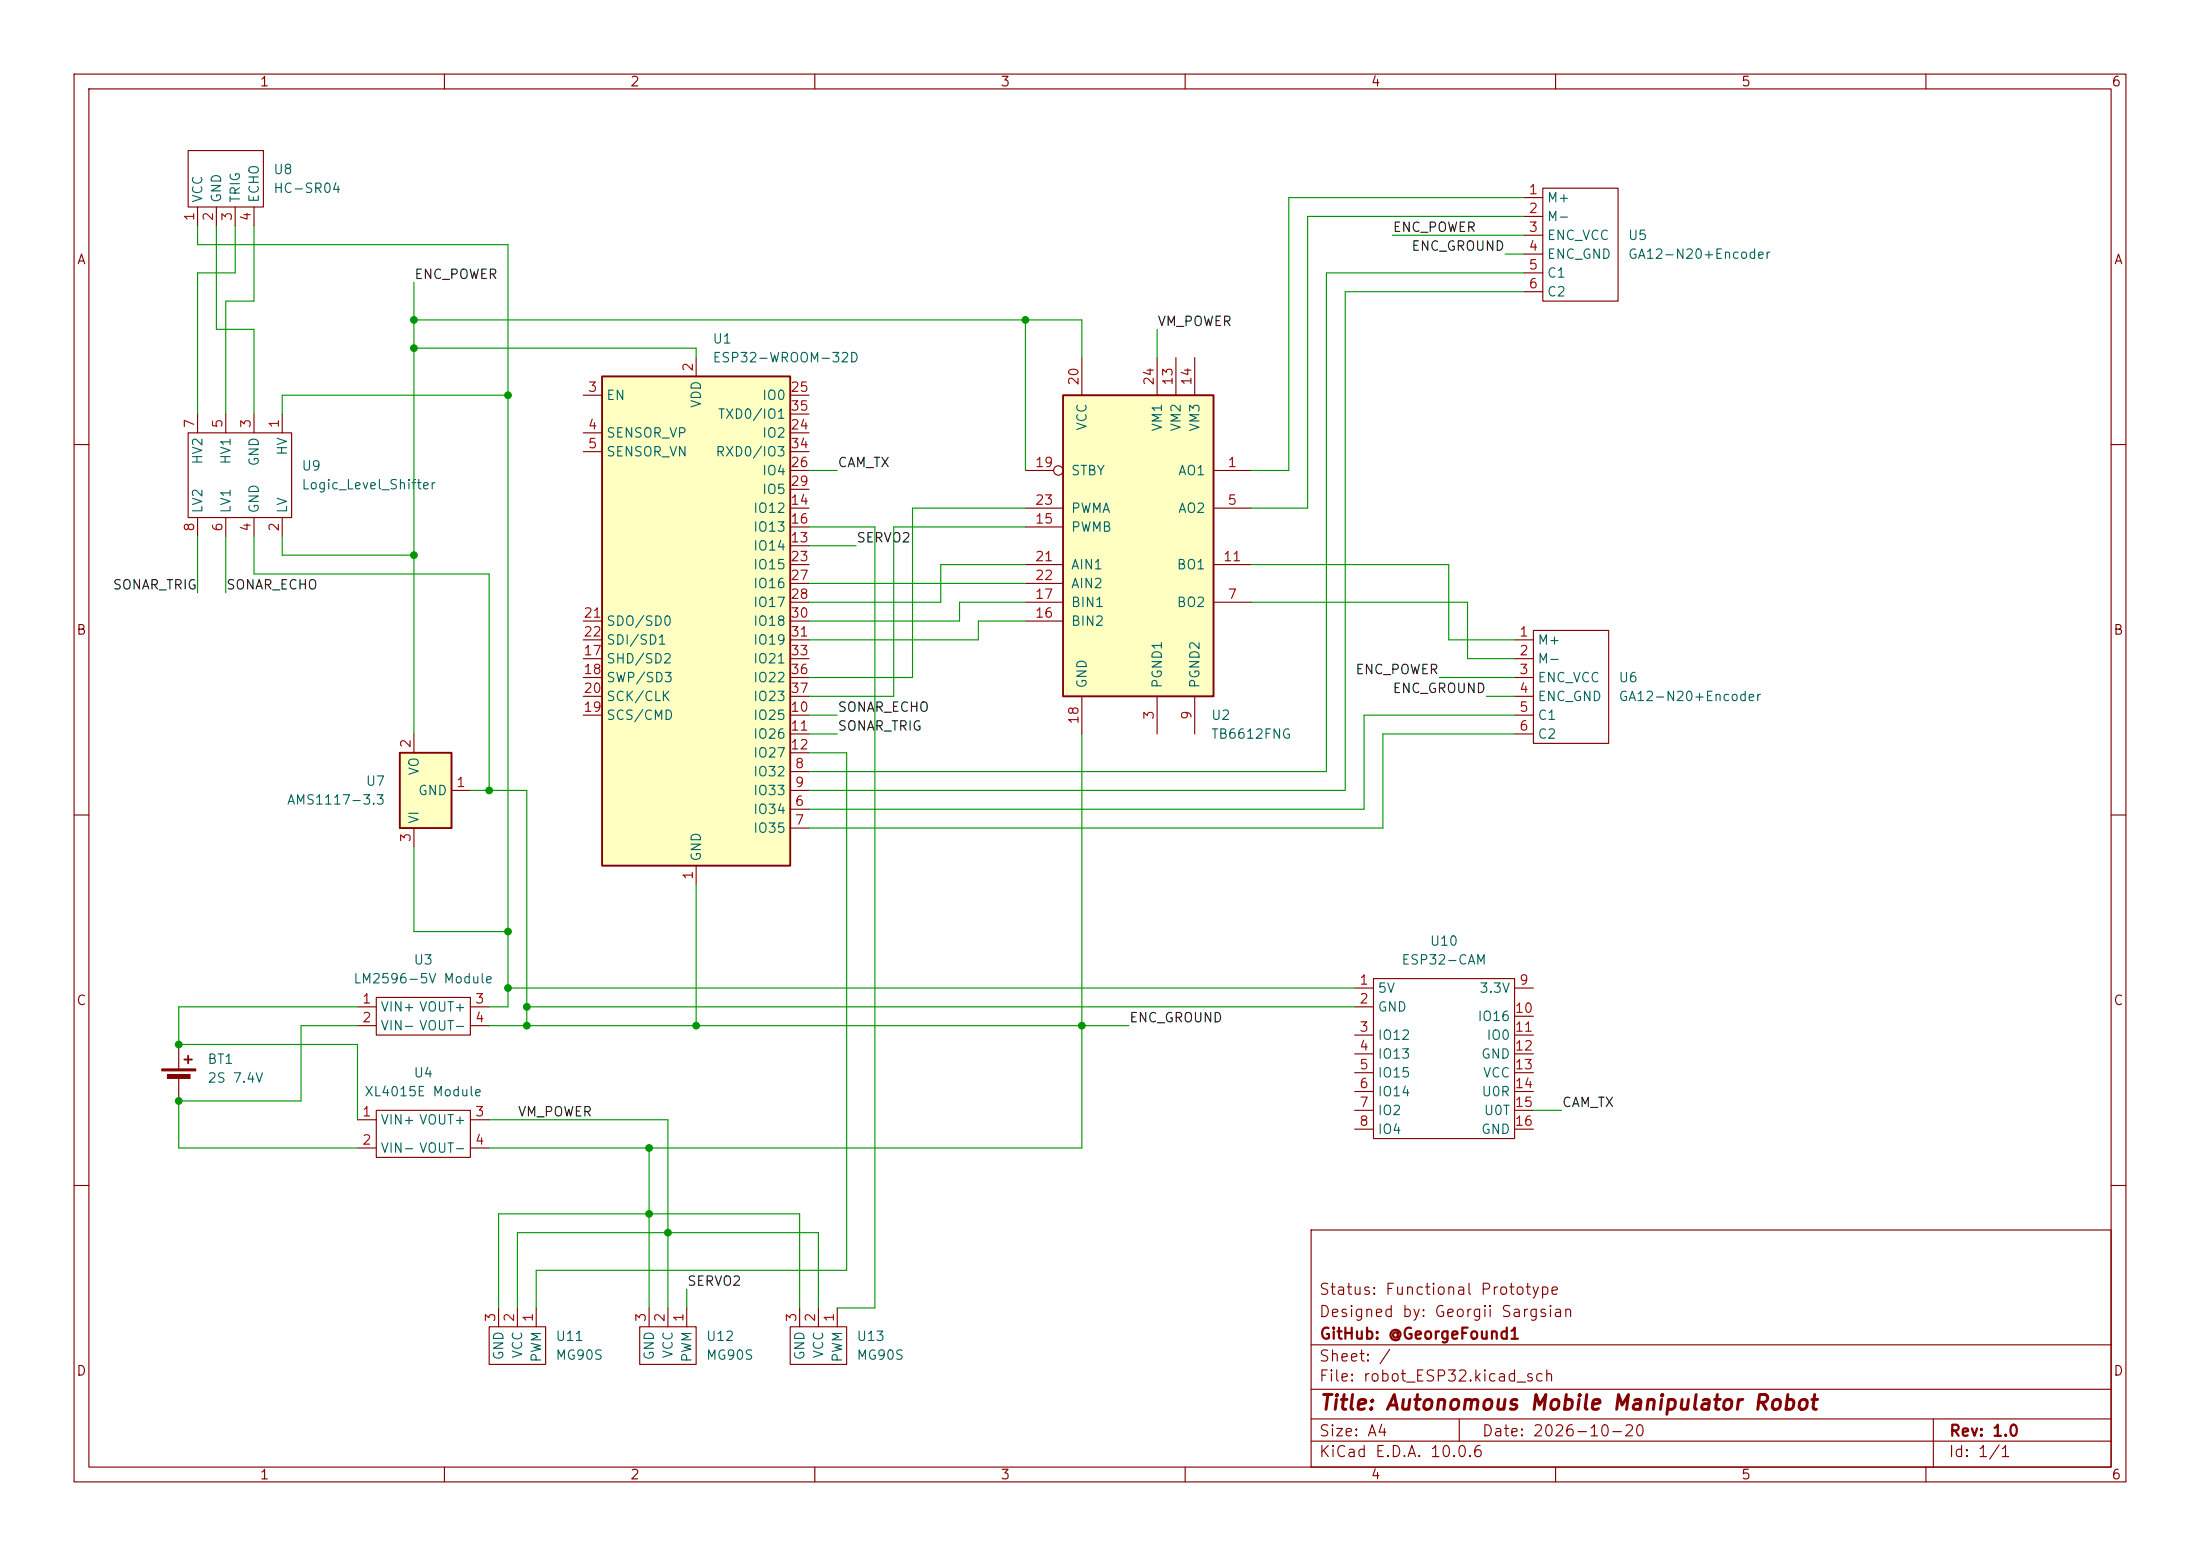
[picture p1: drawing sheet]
<svg xmlns="http://www.w3.org/2000/svg" width="297mm" height="210mm" viewBox="0 0 297 210" stroke-linecap="round" stroke-linejoin="round" font-family="sans-serif">
<g fill="none" stroke="#840000" stroke-width=".15">
<path d="M10 10h277v190h-277zM12 12h273v186h-273zM60 10v2M110 10v2M160 10v2M210 10v2M260 10v2M10 60h2M285 60h2M10 110h2M285 110h2M48.3 151.1h2.5"/>
<path d="M48.3 154.9h2.5M50.8 149.9h12.7v6.3h-12.7zM63.5 151.1h2.5M63.5 154.9h2.5M10 160h2M177 166h108v32h-108zM285 160h2M60 198v2M110 198v2M160 198v2M177 194.5h108M177 191.5h108"/>
<path d="M177 187.5h108M177 181.5h108M197 191.5v3M210 198v2M260 198v2M261 191.5v6.5"/>
</g>
<path d="M81.3 50.8h25.4v66h-25.4z" fill="#ffffc2"/>
<path d="M81.3 50.8h25.4v66h-25.4z" fill="none" stroke="#840000" stroke-width=".25"/>
<g fill="none" stroke="#840000" stroke-width=".15">
<path d="M78.7 53.3h2.6M78.7 58.4h2.6M94 48.3v2.5M106.7 53.3h2.5M106.7 58.4h2.5M106.7 55.9h2.5M78.7 61h2.6M106.7 61h2.5M106.7 73.7h2.5M106.7 68.6h2.5M106.7 71.1h2.5M106.7 76.2h2.5"/>
<path d="M106.7 63.5h2.5M106.7 78.7h2.5M106.7 66h2.5M78.7 96.5h2.6M78.7 88.9h2.6M78.7 91.4h2.6M78.7 94h2.6M78.7 83.8h2.6M78.7 86.4h2.6M106.7 96.5h2.5M106.7 99.1h2.5M106.7 88.9h2.5"/>
<path d="M106.7 91.4h2.5M106.7 94h2.5M106.7 83.8h2.5M106.7 86.4h2.5M106.7 81.3h2.5M94 116.8v2.6M106.7 109.2h2.5M106.7 111.8h2.5M106.7 104.1h2.5M106.7 106.7h2.5M106.7 101.6h2.5M48.3 135.9h2.5"/>
<path d="M48.3 138.4h2.5M50.8 134.6h12.7v5.1h-12.7zM63.5 135.9h2.5M63.5 138.4h2.5M182.9 133.4h2.5M182.9 135.9h2.5M182.9 139.7h2.5M185.4 132.1h19.1v21.6h-19.1zM204.5 133.4h2.5M204.5 139.7h2.5M204.5 137.2h2.5M182.9 142.2h2.5"/>
<path d="M182.9 144.8h2.5M182.9 147.3h2.5M182.9 149.9h2.5M182.9 152.4h2.5M204.5 142.2h2.5M204.5 144.8h2.5M204.5 147.3h2.5M204.5 149.9h2.5M204.5 152.4h2.5"/>
</g>
<path d="M54 101.6h7v10.2h-7z" fill="#ffffc2"/>
<path d="M54 101.6h7v10.2h-7zM24.9 143h1M25.4 142.5v1" fill="none" stroke="#840000" stroke-width=".25"/>
<g fill="none" stroke="#840000" stroke-width=".15">
<path d="M25.4 20.3h10.2v7.6h-10.2zM26.7 27.9v2.6M29.2 27.9v2.6M31.7 27.9v2.6M34.3 27.9v2.6M25.4 58.4h14v11.5h-14zM26.7 55.9v2.5M30.5 55.9v2.5M34.3 55.9v2.5M38.1 55.9v2.5M26.7 69.9v2.5M30.5 69.9v2.5"/>
<path d="M34.3 69.9v2.5M38.1 69.9v2.5M55.9 99.1v2.5M55.9 111.8v2.5M61 106.7h2.5M24.1 141v3.3M24.1 145.3v3.3"/>
</g>
<g fill="#840000" stroke="#840000" stroke-width=".15">
<path d="M21.8 144.3h4.6v.2h-4.6z"/>
<path d="M22.6 145h3.1v.5h-3.1z"/>
</g>
<path d="M143.5 53.3h20.3v40.7h-20.3z" fill="#ffffc2"/>
<path d="M143.5 53.3h20.3v40.7h-20.3z" fill="none" stroke="#840000" stroke-width=".25"/>
<g fill="none" stroke="#840000" stroke-width=".15">
<path d="M205.7 26.7h2.6M205.7 29.2h2.6M205.7 31.8h2.6M205.7 34.3h2.6M205.7 36.8h2.6M205.7 39.4h2.6M208.3 25.4h10.1v15.2h-10.1zM146 48.3v5M156.2 48.3v5M158.7 48.3v5M161.3 48.3v5M138.4 63.5h3.8"/>
<path d="M138.4 68.6h5.1M138.4 76.2h5.1M138.4 71.1h5.1M138.4 78.7h5.1M163.8 63.5h5.1M163.8 68.6h5.1M163.8 76.2h5.1M138.4 81.3h5.1M138.4 83.8h5.1M146 94v5.1M156.2 94v5.1M161.3 94v5.1"/>
<path d="M163.8 81.3h5.1M204.5 86.4h2.5M204.5 88.9h2.5M204.5 91.4h2.5M204.5 94h2.5M204.5 96.5h2.5M204.5 99.1h2.5M207 85.1h10.2v15.2h-10.2zM66 179.1h7.7v5.1h-7.7zM67.3 176.5v2.6M69.8 176.5v2.6M72.4 176.5v2.6"/>
<path d="M86.4 179.1h7.6v5.1h-7.6zM87.6 176.5v2.6M90.2 176.5v2.6M92.7 176.5v2.6M106.7 179.1h7.6v5.1h-7.6zM107.9 176.5v2.6M110.5 176.5v2.6M113 176.5v2.6"/>
<circle cx="142.9" cy="63.5" r=".63"/>
</g>
<g fill="none" stroke="#009600" stroke-width=".15">
<path d="M26.7 30.5v2.5h41.9v102.9h-2.6M29.2 30.5v14h5.1v11.4M31.7 30.5v6.3h-5v19.1M34.3 30.5v10.1h-3.8v15.3M55.9 38.1v61M188 31.8h17.7M203.2 34.3h2.5M205.7 39.4h-24.1v67.3h-72.4M205.7 29.2h-29.2v39.4h-7.6M205.7 36.8h-26.6v67.3h-69.9M205.7 26.7h-31.7v36.8h-5.1M55.9 43.2h90.1v5.1"/>
<path d="M55.9 47h38.1v1.3M68.6 53.3h-30.5v2.6M138.4 43.2v20.3M156.2 44.5v3.8M26.7 72.4v7.6M30.5 72.4v7.6M34.3 72.4v5.1h31.7v29.2M38.1 72.4v2.5h17.8M109.2 71.1h8.9v105.4h-5.1M109.2 63.5h3.8M109.2 78.7h29.2M109.2 73.7h6.4"/>
<path d="M138.4 71.1h-17.8v22.9h-11.4M138.4 76.2h-11.4v5.1h-17.8M138.4 68.6h-15.2v22.8h-14M168.9 76.2h26.7v10.2h8.9M109.2 99.1h3.8M109.2 96.5h3.8M138.4 81.3h-8.9v2.5h-20.3M138.4 83.8h-6.3v2.6h-22.9M146 99.1v55.8h-80M168.9 81.3h29.2v7.6h6.4M194.3 91.4h10.2M200.7 94h3.8"/>
<path d="M204.5 96.5h-20.4v12.7h-74.9M204.5 99.1h-17.8v12.7h-77.5M55.9 114.3v11.4h12.7M63.5 106.7h7.6v31.7M94 119.4v19M109.2 101.6h5.1v69.9h-41.9v5M48.3 138.4h-7.7v10.2h-16.5v6.3h24.2M48.3 135.9h-24.2v5.1h24.2v10.1M66 138.4h86.4M68.6 133.4h114.3M71.1 135.9h111.8M66 151.1h24.2v25.4"/>
<path d="M87.6 154.9v21.6M207 149.9h3.8M67.3 176.5v-12.7h40.6v12.7M69.8 176.5v-10.1h40.7v10.1M92.7 174v2.5"/>
</g>
<g fill="#009600" stroke="#009600" stroke-width=".14">
<circle cx="24.1" cy="141" r=".46"/>
<circle cx="24.1" cy="148.6" r=".46"/>
<circle cx="68.6" cy="125.7" r=".46"/>
<circle cx="68.6" cy="133.4" r=".46"/>
<circle cx="71.1" cy="138.4" r=".46"/>
<circle cx="71.1" cy="135.9" r=".46"/>
<circle cx="94" cy="138.4" r=".46"/>
<circle cx="146" cy="138.4" r=".46"/>
<circle cx="66" cy="106.7" r=".46"/>
<circle cx="55.9" cy="74.9" r=".46"/>
<circle cx="55.9" cy="43.2" r=".46"/>
<circle cx="68.6" cy="53.3" r=".46"/>
<circle cx="55.9" cy="47" r=".46"/>
<circle cx="138.4" cy="43.2" r=".46"/>
<circle cx="90.2" cy="166.4" r=".46"/>
<circle cx="87.6" cy="163.8" r=".46"/>
<circle cx="87.6" cy="154.9" r=".46"/>
</g>
<text font-size="2" fill="#840000" x="178" y="190.8">Title: Autonomous Mobile Manipulator Robot</text>
<g font-size="1.5" fill="#840000">
<text x="178" y="178.1">Designed by: Georgii Sargsian</text>
<text x="178" y="175.1">Status: Functional Prototype</text>
<text x="178" y="184.1">Sheet: /</text>
<text x="178" y="181.1">GitHub: @GeorgeFound1</text>
<text x="178" y="186.8">File: robot_ESP32.kicad_sch</text>
<text x="178" y="197">KiCad E.D.A. 10.0.6</text>
<text x="178" y="194.2">Size: A4</text>
<text x="200" y="194.2">Date: 2026-10-20</text>
<text x="263" y="197">Id: 1/1</text>
<text x="263" y="194.2">Rev: 1.0</text>
</g>
<g font-size="1.3" fill="#840000">
<text x="35" y="12">1</text>
<text x="85" y="12">2</text>
<text x="135" y="12">3</text>
<text x="185" y="12">4</text>
<text x="235" y="12">5</text>
<text x="285" y="12">6</text>
<text x="10.3" y="36">A</text>
<text x="285.3" y="36">A</text>
<text x="10.2" y="86">B</text>
<text x="285.2" y="86">B</text>
<text x="10.2" y="136">C</text>
<text x="285.2" y="136">C</text>
<text x="10.2" y="186">D</text>
<text x="285.2" y="186">D</text>
<text x="35" y="200">1</text>
<text x="85" y="200">2</text>
<text x="135" y="200">3</text>
<text x="185" y="200">4</text>
<text x="235" y="200">5</text>
<text x="285" y="200">6</text>
</g>
<g font-size="1.3" fill="#006464">
<text x="36.8" y="23.8">U8</text>
<text x="27.6" y="27.5" transform="rotate(-90 27.6 27.5)">VCC</text>
<text x="30.2" y="27.5" transform="rotate(-90 30.2 27.5)">GND</text>
<text x="32.7" y="27.5" transform="rotate(-90 32.7 27.5)">TRIG</text>
<text x="35.3" y="27.5" transform="rotate(-90 35.3 27.5)">ECHO</text>
<text x="36.8" y="26.4">HC-SR04</text>
<text x="208.8" y="27.6">M+</text>
<text x="208.8" y="30.2">M-</text>
<text x="208.8" y="32.7">ENC_VCC</text>
<text x="208.8" y="35.3">ENC_GND</text>
<text x="219.7" y="32.7">U5</text>
<text x="219.7" y="35.3">GA12-N20+Encoder</text>
<text x="208.8" y="37.8">C1</text>
<text x="208.8" y="40.3">C2</text>
<text x="96.1" y="46.7">U1</text>
<text x="96.1" y="49.2">ESP32-WROOM-32D</text>
<text x="81.8" y="54.3">EN</text>
<text x="81.8" y="59.4">SENSOR_VP</text>
<text x="94.9" y="55.2" transform="rotate(-90 94.9 55.2)">VDD</text>
<text x="96.8" y="56.8">TXD0/IO1</text>
<text x="102.8" y="59.4">IO2</text>
<text x="102.8" y="54.3">IO0</text>
<text x="147" y="58.2" transform="rotate(-90 147 58.2)">VCC</text>
<text x="157.2" y="58.3" transform="rotate(-90 157.2 58.3)">VM1</text>
<text x="159.7" y="58.3" transform="rotate(-90 159.7 58.3)">VM2</text>
<text x="162.3" y="58.3" transform="rotate(-90 162.3 58.3)">VM3</text>
<text x="27.6" y="62.8" transform="rotate(-90 27.6 62.8)">HV2</text>
<text x="31.4" y="62.8" transform="rotate(-90 31.4 62.8)">HV1</text>
<text x="35.3" y="63" transform="rotate(-90 35.3 63)">GND</text>
<text x="39.1" y="61.6" transform="rotate(-90 39.1 61.6)">HV</text>
<text x="40.6" y="63.8">U9</text>
<text x="81.8" y="61.9">SENSOR_VN</text>
<text x="96.5" y="61.9">RXD0/IO3</text>
<text x="102.8" y="64.5">IO4</text>
<text x="144.5" y="64.5">STBY</text>
<text x="159" y="64.5">AO1</text>
<text x="27.6" y="69.4" transform="rotate(-90 27.6 69.4)">LV2</text>
<text x="31.4" y="69.4" transform="rotate(-90 31.4 69.4)">LV1</text>
<text x="35.3" y="69.4" transform="rotate(-90 35.3 69.4)">GND</text>
<text x="39.1" y="69.4" transform="rotate(-90 39.1 69.4)">LV</text>
<text x="40.6" y="66.4">Logic_Level_Shifter</text>
<text x="101.6" y="69.5">IO12</text>
<text x="102.8" y="67">IO5</text>
<text x="144.5" y="69.5">PWMA</text>
<text x="159" y="69.5">AO2</text>
<text x="101.6" y="74.6">IO14</text>
<text x="101.6" y="72.1">IO13</text>
<text x="101.6" y="77.2">IO15</text>
<text x="144.5" y="72.1">PWMB</text>
<text x="144.5" y="77.2">AIN1</text>
<text x="158.8" y="77.2">BO1</text>
<text x="101.6" y="79.7">IO16</text>
<text x="101.6" y="82.2">IO17</text>
<text x="144.5" y="82.2">BIN1</text>
<text x="144.5" y="79.7">AIN2</text>
<text x="158.8" y="82.2">BO2</text>
<text x="81.8" y="89.9">SHD/SD2</text>
<text x="81.8" y="84.8">SDO/SD0</text>
<text x="81.8" y="87.3">SDI/SD1</text>
<text x="101.6" y="84.8">IO18</text>
<text x="101.6" y="87.3">IO19</text>
<text x="101.6" y="89.9">IO21</text>
<text x="144.5" y="84.8">BIN2</text>
<text x="207.5" y="87.3">M+</text>
<text x="207.5" y="89.9">M-</text>
<text x="81.8" y="92.4">SWP/SD3</text>
<text x="81.8" y="94.9">SCK/CLK</text>
<text x="101.6" y="92.4">IO22</text>
<text x="101.6" y="94.9">IO23</text>
<text x="147" y="93" transform="rotate(-90 147 93)">GND</text>
<text x="157.2" y="93" transform="rotate(-90 157.2 93)">PGND1</text>
<text x="162.3" y="93" transform="rotate(-90 162.3 93)">PGND2</text>
<text x="207.5" y="92.4">ENC_VCC</text>
<text x="207.5" y="94.9">ENC_GND</text>
<text x="218.4" y="92.4">U6</text>
<text x="218.4" y="94.9">GA12-N20+Encoder</text>
<text x="81.8" y="97.5">SCS/CMD</text>
<text x="101.6" y="97.5">IO25</text>
<text x="101.6" y="100">IO26</text>
<text x="163.4" y="97.5">U2</text>
<text x="163.4" y="100">TB6612FNG</text>
<text x="207.5" y="97.5">C1</text>
<text x="207.5" y="100">C2</text>
<text x="49.3" y="106.4">U7</text>
<text x="56.4" y="107.6">GND</text>
<text x="56.8" y="104.8" transform="rotate(-90 56.8 104.8)">VO</text>
<text x="101.6" y="105.1">IO32</text>
<text x="101.6" y="107.6">IO33</text>
<text x="101.6" y="102.6">IO27</text>
<text x="38.6" y="108.9">AMS1117-3.3</text>
<text x="56.8" y="111.3" transform="rotate(-90 56.8 111.3)">VI</text>
<text x="101.6" y="110.2">IO34</text>
<text x="101.6" y="112.7">IO35</text>
<text x="94.9" y="116.4" transform="rotate(-90 94.9 116.4)">GND</text>
<text x="55.8" y="130.5">U3</text>
<text x="189.1" y="130.5">ESP32-CAM</text>
<text x="192.9" y="128">U10</text>
<text x="47.6" y="133">LM2596-5V Module</text>
<text x="51.3" y="136.9">VIN+ VOUT+</text>
<text x="185.9" y="134.3">5V</text>
<text x="185.9" y="136.9">GND</text>
<text x="199.6" y="134.3">3.3V</text>
<text x="27.9" y="143.9">BT1</text>
<text x="51.3" y="139.4">VIN- VOUT-</text>
<text x="185.9" y="140.7">IO12</text>
<text x="185.9" y="143.2">IO13</text>
<text x="199.4" y="138.1">IO16</text>
<text x="199.9" y="143.2">GND</text>
<text x="200.6" y="140.7">IO0</text>
<text x="27.9" y="146.4">2S 7.4V</text>
<text x="49.1" y="148.3">XL4015E Module</text>
<text x="55.8" y="145.7">U4</text>
<text x="185.9" y="145.7">IO15</text>
<text x="185.9" y="148.3">IO14</text>
<text x="199.9" y="148.3">U0R</text>
<text x="200.1" y="145.7">VCC</text>
<text x="51.3" y="152.1">VIN+ VOUT+</text>
<text x="51.3" y="155.9">VIN- VOUT-</text>
<text x="185.9" y="150.8">IO2</text>
<text x="185.9" y="153.4">IO4</text>
<text x="199.9" y="153.4">GND</text>
<text x="200.2" y="150.8">U0T</text>
<text x="68.3" y="183.7" transform="rotate(-90 68.3 183.7)">GND</text>
<text x="70.8" y="183.4" transform="rotate(-90 70.8 183.4)">VCC</text>
<text x="73.4" y="184" transform="rotate(-90 73.4 184)">PWM</text>
<text x="74.9" y="181.3">U11</text>
<text x="74.9" y="183.8">MG90S</text>
<text x="88.6" y="183.7" transform="rotate(-90 88.6 183.7)">GND</text>
<text x="91.1" y="183.4" transform="rotate(-90 91.1 183.4)">VCC</text>
<text x="93.7" y="184" transform="rotate(-90 93.7 184)">PWM</text>
<text x="95.2" y="181.3">U12</text>
<text x="95.2" y="183.8">MG90S</text>
<text x="108.9" y="183.7" transform="rotate(-90 108.9 183.7)">GND</text>
<text x="111.5" y="183.4" transform="rotate(-90 111.5 183.4)">VCC</text>
<text x="114" y="184" transform="rotate(-90 114 184)">PWM</text>
<text x="115.6" y="181.3">U13</text>
<text x="115.6" y="183.8">MG90S</text>
</g>
<g font-size="1.3" fill="#a90000">
<text x="26.5" y="29.9" transform="rotate(-90 26.5 29.9)">1</text>
<text x="29.1" y="29.9" transform="rotate(-90 29.1 29.9)">2</text>
<text x="31.6" y="29.9" transform="rotate(-90 31.6 29.9)">3</text>
<text x="34.2" y="29.9" transform="rotate(-90 34.2 29.9)">4</text>
<text x="206.3" y="26.5">1</text>
<text x="206.3" y="29.1">2</text>
<text x="206.3" y="31.6">3</text>
<text x="206.3" y="34.2">4</text>
<text x="206.3" y="36.7">5</text>
<text x="206.3" y="39.2">6</text>
<text x="79.3" y="53.2">3</text>
<text x="93.8" y="50.3" transform="rotate(-90 93.8 50.3)">2</text>
<text x="106.6" y="53.2">25</text>
<text x="145.9" y="52.1" transform="rotate(-90 145.9 52.1)">20</text>
<text x="156.1" y="52.1" transform="rotate(-90 156.1 52.1)">24</text>
<text x="158.6" y="52.1" transform="rotate(-90 158.6 52.1)">13</text>
<text x="161.2" y="52.1" transform="rotate(-90 161.2 52.1)">14</text>
<text x="26.5" y="57.9" transform="rotate(-90 26.5 57.9)">7</text>
<text x="30.3" y="57.9" transform="rotate(-90 30.3 57.9)">5</text>
<text x="34.2" y="57.9" transform="rotate(-90 34.2 57.9)">3</text>
<text x="38" y="57.9" transform="rotate(-90 38 57.9)">1</text>
<text x="79.3" y="58.3">4</text>
<text x="106.6" y="58.3">24</text>
<text x="106.6" y="55.7">35</text>
<text x="79.3" y="60.8">5</text>
<text x="106.6" y="63.4">26</text>
<text x="106.6" y="65.9">29</text>
<text x="106.6" y="60.8">34</text>
<text x="139.6" y="63.4">19</text>
<text x="165.6" y="63.4">1</text>
<text x="26.5" y="71.9" transform="rotate(-90 26.5 71.9)">8</text>
<text x="30.3" y="71.9" transform="rotate(-90 30.3 71.9)">6</text>
<text x="34.2" y="71.9" transform="rotate(-90 34.2 71.9)">4</text>
<text x="38" y="71.9" transform="rotate(-90 38 71.9)">2</text>
<text x="106.6" y="68.4">14</text>
<text x="106.6" y="71">16</text>
<text x="139.6" y="71">15</text>
<text x="139.6" y="68.4">23</text>
<text x="165.6" y="68.4">5</text>
<text x="106.6" y="73.5">13</text>
<text x="106.6" y="76.1">23</text>
<text x="139.6" y="76.1">21</text>
<text x="165" y="76.1">11</text>
<text x="78.7" y="83.7">21</text>
<text x="106.6" y="78.6">27</text>
<text x="106.6" y="81.1">28</text>
<text x="106.6" y="83.7">30</text>
<text x="139.6" y="83.7">16</text>
<text x="139.6" y="81.1">17</text>
<text x="139.6" y="78.6">22</text>
<text x="165.6" y="81.1">7</text>
<text x="78.7" y="88.8">17</text>
<text x="78.7" y="86.2">22</text>
<text x="106.6" y="86.2">31</text>
<text x="106.6" y="88.8">33</text>
<text x="205" y="86.2">1</text>
<text x="205" y="88.8">2</text>
<text x="78.7" y="91.3">18</text>
<text x="78.7" y="93.8">20</text>
<text x="106.6" y="91.3">36</text>
<text x="106.6" y="93.8">37</text>
<text x="205" y="91.3">3</text>
<text x="205" y="93.8">4</text>
<text x="55.7" y="101.1" transform="rotate(-90 55.7 101.1)">2</text>
<text x="78.7" y="96.4">19</text>
<text x="106.6" y="96.4">10</text>
<text x="106.6" y="98.9">11</text>
<text x="106.6" y="101.5">12</text>
<text x="145.9" y="97.9" transform="rotate(-90 145.9 97.9)">18</text>
<text x="156.1" y="97.3" transform="rotate(-90 156.1 97.3)">3</text>
<text x="161.2" y="97.3" transform="rotate(-90 161.2 97.3)">9</text>
<text x="205" y="96.4">5</text>
<text x="205" y="98.9">6</text>
<text x="61.5" y="106.5">1</text>
<text x="107.2" y="104">8</text>
<text x="107.2" y="106.5">9</text>
<text x="55.7" y="113.8" transform="rotate(-90 55.7 113.8)">3</text>
<text x="107.2" y="109.1">6</text>
<text x="107.2" y="111.6">7</text>
<text x="93.8" y="118.8" transform="rotate(-90 93.8 118.8)">1</text>
<text x="48.8" y="135.8">1</text>
<text x="64" y="135.8">3</text>
<text x="183.4" y="133.2">1</text>
<text x="183.4" y="135.8">2</text>
<text x="204.4" y="137">10</text>
<text x="205" y="133.2">9</text>
<text x="48.8" y="138.3">2</text>
<text x="64" y="138.3">4</text>
<text x="183.4" y="139.6">3</text>
<text x="183.4" y="142.1">4</text>
<text x="204.4" y="139.6">11</text>
<text x="204.4" y="142.1">12</text>
<text x="183.4" y="144.6">5</text>
<text x="183.4" y="147.2">6</text>
<text x="183.4" y="149.7">7</text>
<text x="204.4" y="144.6">13</text>
<text x="204.4" y="147.2">14</text>
<text x="204.4" y="149.7">15</text>
<text x="48.8" y="151">1</text>
<text x="48.8" y="154.8">2</text>
<text x="64" y="151">3</text>
<text x="64" y="154.8">4</text>
<text x="183.4" y="152.3">8</text>
<text x="204.4" y="152.3">16</text>
<text x="67.2" y="178.5" transform="rotate(-90 67.2 178.5)">3</text>
<text x="69.7" y="178.5" transform="rotate(-90 69.7 178.5)">2</text>
<text x="72.3" y="178.5" transform="rotate(-90 72.3 178.5)">1</text>
<text x="87.5" y="178.5" transform="rotate(-90 87.5 178.5)">3</text>
<text x="90" y="178.5" transform="rotate(-90 90 178.5)">2</text>
<text x="92.6" y="178.5" transform="rotate(-90 92.6 178.5)">1</text>
<text x="107.8" y="178.5" transform="rotate(-90 107.8 178.5)">3</text>
<text x="110.4" y="178.5" transform="rotate(-90 110.4 178.5)">2</text>
<text x="112.9" y="178.5" transform="rotate(-90 112.9 178.5)">1</text>
</g>
<g font-size="1.3" fill="#0f0f0f">
<text x="187.9" y="31.6">ENC_POWER</text>
<text x="190.5" y="34.2">ENC_GROUND</text>
<text x="55.9" y="38">ENC_POWER</text>
<text x="156.2" y="44.3">VM_POWER</text>
<text x="113" y="63.4">CAM_TX</text>
<text x="115.5" y="73.5">SERVO2</text>
<text x="15.1" y="79.9">SONAR_TRIG</text>
<text x="30.5" y="79.9">SONAR_ECHO</text>
<text x="182.9" y="91.3">ENC_POWER</text>
<text x="187.9" y="93.9">ENC_GROUND</text>
<text x="113" y="96.4">SONAR_ECHO</text>
<text x="113" y="98.9">SONAR_TRIG</text>
<text x="152.4" y="138.3">ENC_GROUND</text>
<text x="210.8" y="149.7">CAM_TX</text>
<text x="69.8" y="151">VM_POWER</text>
<text x="92.7" y="173.9">SERVO2</text>
</g>
</svg>
